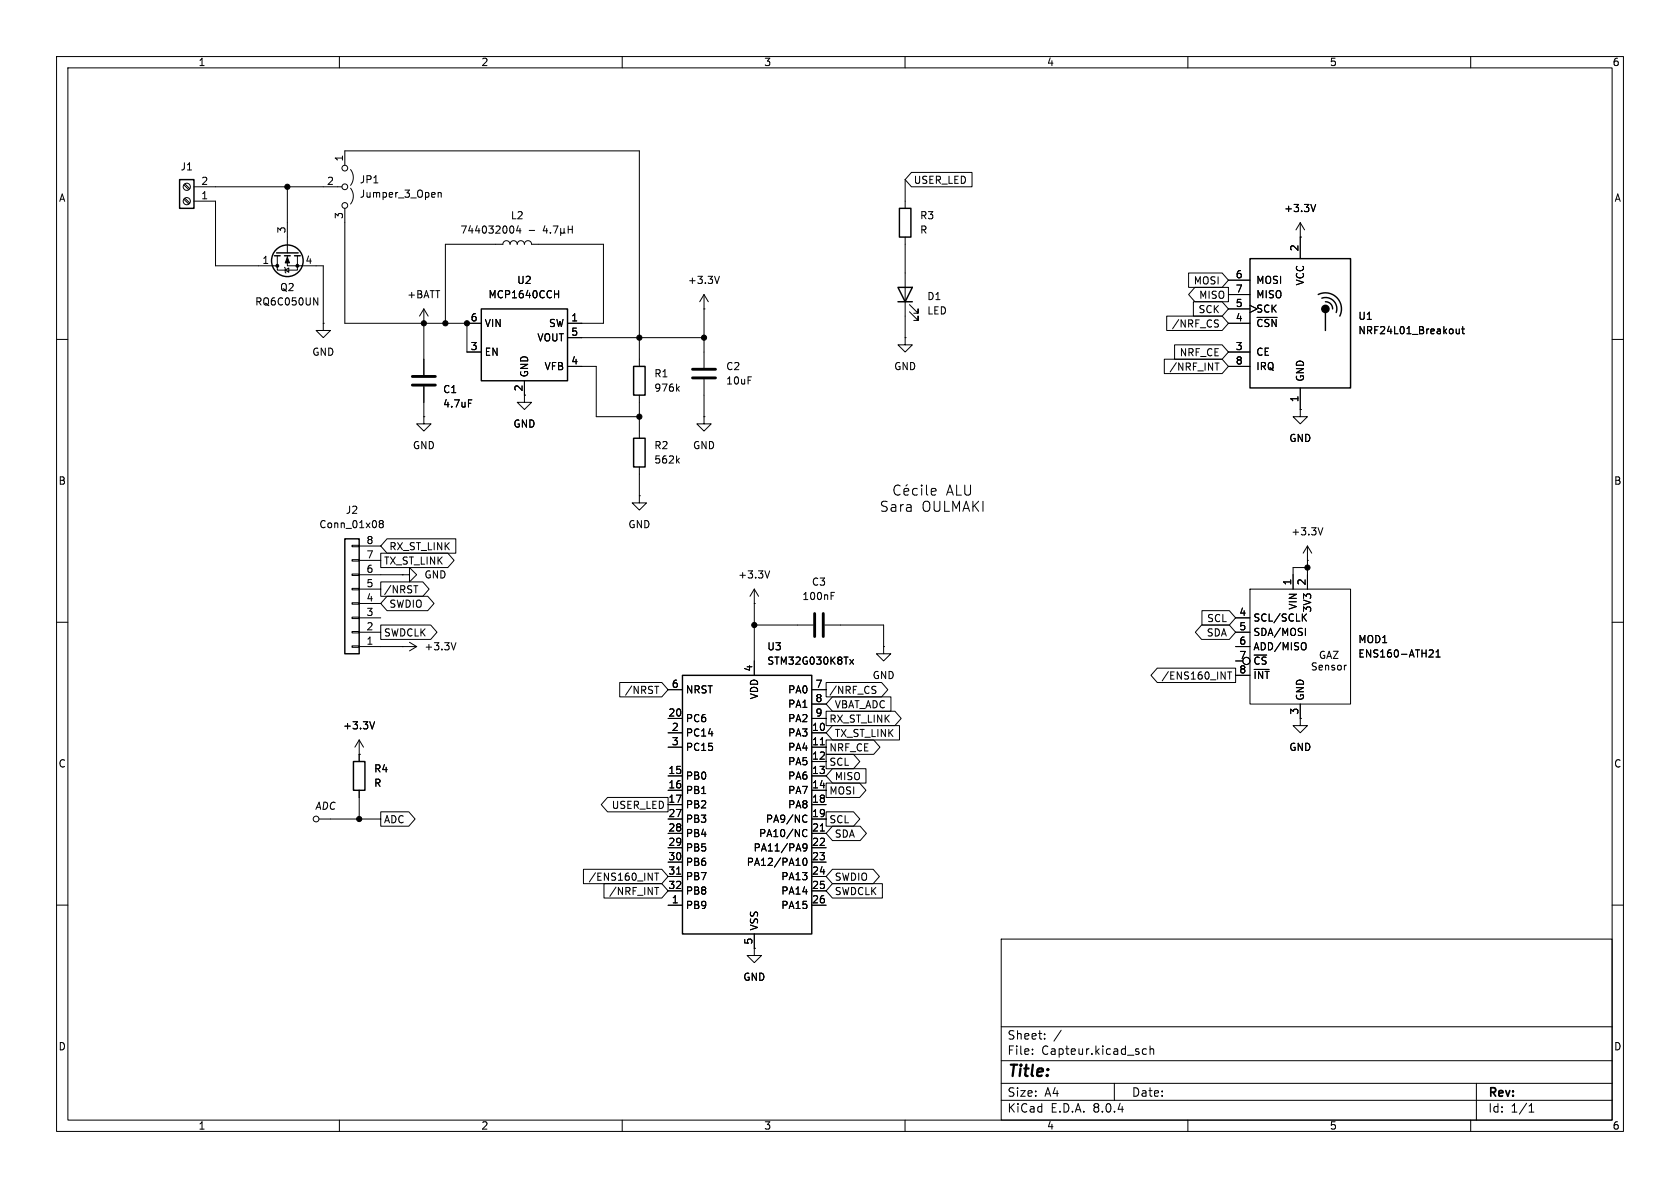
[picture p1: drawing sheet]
<svg xmlns="http://www.w3.org/2000/svg" width="297mm" height="210mm" viewBox="0 0 297 210" stroke-linecap="round" stroke-linejoin="round" font-family="sans-serif">
<g fill="none" stroke="#000" stroke-width=".18">
<path d="M10 10h277v190h-277zM12 12h273v186h-273zM60 10v2M110 10v2M160 10v2M210 10v2M260 10v2M32.5 32.7l.9 .8M32.5 35.2l.9 .9M32.7 32.5l.9 .9M32.7 35.1l.9 .8M34.3 35.6h3.8v11.4h10.9"/>
<path d="M34.3 33h26.2M50.8 33v11.7M61 36.8v20.4h24.1M61 29.2v-2.5h52v38.1M62 30a2.26 2.26 0 0 1 0 2.8M62 33.3a2.26 2.26 0 0 1 0 2.8M77.5 34v.9M77.5 34.1l.1-.1 .3 .1 .1 .8M91.6 39.9l-.3 .9h.8M96.3 39.9l-.3 .9h.8M97.8 39.9h.8l-.5 1.3M100.5 39.9v1.3"/>
<path d="M101.2 39.9v1.3M160 31.8v5M161.1 30.5h10.7v2.5h-10.7l-1.1-1.2zM229.9 39.4l-.8 1.2M229.9 39.4v6.3M229.9 39.4l.7 1.2M232.6 36.1l-.4 1.3M10 60h2M49 45.2v2.6h3.6v-2.6M50.3 47.2l.1 .2v.7l.1 .2M50.4 47.8l.7-.4v.7zM50.8 45.2v1.8h6.3v10.2"/>
<path d="M55.5 52.6l.7 1.3v-1.3M57.1 57.2v1.2h1.3l-1.3 1.3-1.2-1.3h1.2M57.1 57.2h.1M74.9 57.2h.1M74.9 54.6v11.7M74.9 54.6l-.7 1.3M74.9 54.6l.8 1.3M78.7 57.2v-14h10.2a.64 .64 0 0 1 .6-.7 .64 .64 0 0 1 .7 .7 .64 .64 0 0 1 .6-.7 .64 .64 0 0 1 .6 .7 .64 .64 0 0 1 .7-.7 .64 .64 0 0 1 .6 .7 .64 .64 0 0 1 .6-.7 .64 .64 0 0 1 .7 .7h12.7v14h-6.4M82.5 57.2v5h2.6M90.7 40l.1 .4-.1 .8M91.9 40.4v.8M93.6 40.7h.9"/>
<path d="M96.6 40.4v.8M97.3 41.1v.1M98 52h.8M98.8 51.4v1.2M99.1 40.4v1.2M99.1 41l.2 .2h.2l.2-.2M99.7 41l.2 .2M99.7 40.4v.6M100.3 59.7h24.2M100.5 40.6h.7M124.5 54.6h.1M124.5 52.1v12.9"/>
<path d="M124.5 52.1l-.8 1.2M124.5 52.1l.7 1.2M127.2 48.8l-.4 1.3M160 59.7v1.3h1.3l-1.3 1.2-1.3-1.2h1.3M160 59.7h.1M160 41.9v17.8M160.8 55.1l1.5 1.5v-.7v.7h-.8M160.8 53.8l1.5 1.6v-.8v.8h-.8M206.3 55.9h9.8l1.1 1.3-1.1 1.2h-9.8zM210.1 48.3h6l1.1 1.2-1.1 1.3h-6zM211 53.3h5.1l1.1 1.3-1.1 1.3h-5.1zM211.2 50.8h6v2.5h-6l-1.1-1.2z"/>
<path d="M214.9 56.6h.5M215.2 57.2l.2 .3-.2 .3M217.2 57.2h3.8M217.2 54.6h3.8M217.2 49.5h3.8M217.2 52.1h3.8M221 54l1.2 .6-1.2 .6M222.2 56.1h3.6M229.9 41.9h.1M257.4 58.2l.1 .7 .3 .1 .2-.1M258 58.2v.8M258.4 58.2h.5"/>
<path d="M258.6 57.7v1.1l.3 .2M285 60h2M74.9 73.7v1.2h1.3l-1.3 1.3-1.2-1.3h1.2M74.9 73.7h.1M74.9 68.3v5.4M82.8 70.7h.6M92.7 67.3v3.8h1.3l-1.3 1.3-1.3-1.3h1.3M100.3 64.8h5.1v8.9h7.6M113 69.9v7.6M119.7 68.7l.4 .5M120.1 68.3l-.5 .5M124.5 73.7v1.2h1.2l-1.2 1.3-1.3-1.3h1.3"/>
<path d="M124.5 73.7h.1M124.5 67.1v6.6M205.8 63.5h10.3l1.1 1.3-1.1 1.2h-10.3zM207.6 61h8.5l1.1 1.2-1.1 1.3h-8.5zM214.8 64.2h.7M217.2 62.2h3.8M217.2 64.8h3.8M229.9 72.4v1.3h1.2l-1.2 1.2-1.3-1.2h1.3M229.9 72.4h.1M229.9 68.6v3.8M62.2 96.4h1.3v.2h-1.3zM62.2 98.9h1.3v.3h-1.3z"/>
<path d="M63.5 99.1h3.8M63.5 96.5h3.8M67.3 92.6l-.3-.3 .3-.3h.2l.3 .3-.3 .3M67.3 92.6l-.3 .2v.2l.3 .3h.2l.3-.3v-.2l-.3-.2M67.3 92.6h.2M67.3 97.8h11.9l1.1 1.3-1.1 1.2h-11.9zM68.4 95.2h12.2v2.6h-12.2l-1.1-1.3zM113 87.6v1.3h1.3l-1.3 1.3-1.2-1.3h1.2M113 87.6h.1M113 82.6v5M119.7 81.4l.4 .5M120.1 81l-.5 .5"/>
<path d="M159.1 85.9a.71 .71 0 0 0-.9 0 .71 .71 0 0 0-.2 .9 .67 .67 0 0 0 .4 .6 .67 .67 0 0 0 .7 0M159.8 86.9l.9-.1-.1-.4-.5-.1-.3 .3 .1 .8h.7M160.4 85.7l-.3 .2M162.2 86.4l-.5-.1-.4 .4v.5l.2 .2h.7M162.9 85.7v.2M162.9 86.3v1.2M163.8 85.7v1.6l.2 .2M164.6 86.9l.9-.1-.1-.4-.5-.1-.3 .3 .1 .8h.7M231.1 99.1h.1M231.1 96.5v7.6M231.1 96.5l-.7 1.3M231.1 96.5l.8 1.3"/>
<path d="M233.9 93.3l-.5 1.3M10 110h2M62.2 101.5h1.3v.2h-1.3zM62.2 104h1.3v.3h-1.3zM62.2 106.6h1.3v.2h-1.3zM62.2 109.1h1.3v.2h-1.3zM62.2 111.6h1.3v.3h-1.3zM62.2 114.2h1.3v.2h-1.3zM63.5 114.3h10.2M63.5 111.8h3.8M63.5 109.2h3.8M63.5 106.7h3.8"/>
<path d="M63.5 104.1h3.8M63.5 101.6h7.6M67.3 110.5h8.8l1.2 1.3-1.2 1.2h-8.8zM67.3 102.9h7.5l1.1 1.2-1.1 1.3h-7.5zM68.4 105.4h7.2l1.1 1.3-1.1 1.3h-7.2l-1.1-1.3zM71.1 101.6h1.3v-1.3l1.3 1.3-1.3 1.3v-1.3M71.1 101.6h.1M71.1 114.3h.1M72.4 113.5l1.3 .8M73.1 103.5h.8M73.7 114.3l-1.3 .8M80.6 113.6l-.4 1.3"/>
<path d="M133.3 106.7h.1M133.3 110.5h10.5M133.3 104.1l-.7 1.3M133.3 104.1v15.3M133.3 104.1l.8 1.3M136.1 100.9l-.5 1.3M145.8 110.5h10.4v3.8M146.9 105.3h.5M146.9 104.7h.6M150.2 116.6l.7 .8M150.9 116.6l-.7 .8M156.2 114.3v1.3h1.3l-1.3 1.2-1.3-1.2h1.3"/>
<path d="M156.2 114.3h.1M204.6 118.1h13.8v2.6h-13.8l-1.1-1.3zM212.4 110.5h4.9l1.1 1.3-1.1 1.2h-4.9l-1.1-1.2zM212.5 107.9h4.8l1.1 1.3-1.1 1.3h-4.8zM217 118.8h.7M217.4 118.8v1.3M218.4 114.3h2.6M218.4 111.8h2.6M218.4 109.2h2.6M218.4 116.8h1.3M218.4 119.4h2.6M221 104.1h17.8v20.4h-17.8z"/>
<path d="M230.4 109.1l.6 .7M230.7 113.7a.9 .9 0 0 1 0 1.1M230.8 111.1v1.2M231 108.5l-.8 .8M231.1 100.3h-2.5v3.8M232.7 117.2h-.5l-.2 .1v.4l.6 .2 .1 .3-.2 .2h-.5M233.2 118l.6-.1-.1-.2-.3-.1-.2 .2 .1 .6h.4M234.1 115.2a.59 .59 0 0 0-.7 .6 .59 .59 0 0 0 .7 .5l.1-.4h-.2M234.3 117.7l.2-.1 .3 .1 .1 .7M234.3 117.6v.8M234.6 116.4l.4-1.3 .4 1.3M234.7 116h.6"/>
<path d="M235.7 115.1h.9l-.9 1.3h.9M235.9 117.7l-.3-.1-.2 .2 .1 .2 .4 .1v.3h-.5M236.6 117.7l.3-.1 .2 .2v.4l-.2 .2h-.3l-.1-.2zM237.7 117.6v.8M238 117.6l-.3 .2M252.8 114.9h.5l.1 .3-.8 .9h.8M253.9 116.1h.7M253.9 115.2l.3-.3v1.2M285 110h2M63.5 133.4h.1M63.5 130.8l-.8 1.3M63.5 130.8v3.8"/>
<path d="M63.5 139.7v5.1M63.5 130.8l.8 1.3M66.2 127.6l-.4 1.2M109.6 120.6h7.4l1.1 1.3-1.1 1.3h-7.4zM115.7 121.3h.8M118.1 129.5h2.5M118.1 132.1h2.5M118.1 137.2h2.5M118.1 139.7h2.5M118.1 127h2.5M118.1 121.9h2.5M143.5 129.5h2.5"/>
<path d="M143.5 132.1h2.5M143.5 134.6h2.5M143.5 137.2h2.5M143.5 139.7h2.5M143.5 127h2.5M143.5 121.9h2.5M143.5 124.5h2.5M145 131.7h.7M146 125.7h12.2l1.1 1.3-1.1 1.3h-12.2zM146 130.8h8.5l1.1 1.3-1.1 1.3h-8.5zM146 133.3h4.9l1.1 1.3-1.1 1.3h-4.9zM146 138.4h6l1.1 1.3-1.1 1.3h-6z"/>
<path d="M146 120.6h9.9l1.1 1.3-1.1 1.3h-9.9zM147.2 123.2h10.3v2.5h-10.3l-1.2-1.2zM147.2 135.9h5.9v2.5h-5.9l-1.2-1.2zM147.2 128.3h11.8v2.5h-11.8l-1.2-1.3zM154.4 121.3l.5 .1M154.6 122l.3 .2-.3 .4M229.9 127v1.3h1.2l-1.2 1.2-1.3-1.2h1.3M229.9 127h.1M229.9 124.5v2.5M10 160h2M56.4 144.8h10.9M67.3 143.5h5l1.1 1.3-1.1 1.3h-5z"/>
<path d="M103.1 153.7h13.9l1.1 1.2-1.1 1.3h-13.9zM106.8 156.2h10.2l1.1 1.3-1.1 1.3h-10.2zM107.4 141h10.7v2.5h-10.7l-1.1-1.3zM115.7 156.9h.8M115.7 154.3h.8M116.1 154.3v1.3M118.1 142.2h2.5M118.1 144.8h2.5M118.1 147.3h2.5M118.1 149.9h2.5M118.1 152.4h2.5M118.1 154.9h2.5"/>
<path d="M118.1 157.5h2.5M119.6 154.5h.7M142 147.7l.3 .2 .4-.1M142.1 151.8l.1-.1a.68 .68 0 0 1 .5 .6 .68 .68 0 0 1-.5 .7l-.1-.1-.2-.4zM142.1 144.2l.3-.1 .3 .1M142.7 145.2l-.3 .2-.3-.1M142.7 146.8l-.4-.2-.3 .2M142.7 149.7l-.3 .3-.3-.1-.2-.2 .2-.5h.3l.2 .1a.84 .84 0 0 1-.3 1.1h-.2M143.5 142.2h2.5M143.5 144.8h2.5M143.5 147.3h2.5M143.5 149.9h2.5"/>
<path d="M143.5 152.4h2.5M143.5 154.9h2.5M143.5 157.5h2.5M145 146.9h.7M146 143.5h4.9l1.1 1.3-1.1 1.3h-4.9zM147.2 153.7h7.2l1.1 1.2-1.1 1.3h-7.2l-1.2-1.3zM147.2 146h4.9l1.1 1.3-1.1 1.3h-4.9l-1.2-1.3zM147.2 156.2h8.8v2.6h-8.8l-1.2-1.3zM285 160h2M118.1 160h2.5M133.3 167.6v1.3h1.3l-1.3 1.3-1.2-1.3h1.2M133.3 167.6h.1"/>
<path d="M133.3 165.1v2.5M143.5 160h2.5M177 166h108v32h-108zM60 198v2M110 198v2M160 198v2M177 194.5h108M177 191.5h108M177 187.5h108M177 181.5h108M182.5 186.3v.1M182.5 185.5v.1"/>
<path d="M184.7 183.6v.1M184.7 182.8v.1M187.6 182.1l-1.3 2M197 191.5v3M202 186.1l.2 .3 .5-.1M202.7 185.5l-.5-.1-.2 .3M203.3 185.5l.2-.1 .4 .1 .1 .9M203.3 184.9v1.5M210 198v2M260 198v2M261 191.5v6.5M270.3 196.6h.9"/>
<path d="M270.3 195.5l.4-.4v1.5"/>
<circle cx="33" cy="33" r=".63"/>
<circle cx="33" cy="35.6" r=".63"/>
<circle cx="61" cy="29.7" r=".51"/>
<circle cx="61" cy="36.3" r=".51"/>
<circle cx="61" cy="33" r=".51"/>
<circle cx="220.3" cy="116.8" r=".63"/>
<circle cx="55.9" cy="144.8" r=".51"/>
</g>
<g fill="none" stroke="#000" stroke-width=".25">
<path d="M31.7 31.8h2.6v5h-2.6zM159 36.8h2v5.1h-2zM48.5 45.2h1M48.9 44.7h3.8M50.3 45.2h1M52.1 45.2h1M85.1 54.6h15.2v12.7h-15.2zM158.7 50.8h2.6l-1.3 2.5zM158.7 53.3h2.6M221 45.7h17.8v22.9h-17.8zM233 52.1a2.84 2.84 0 0 1 3.3 .5 2.84 2.84 0 0 1 .6 3.3M233.7 52.7a1.98 1.98 0 0 1 2.1 .5 1.98 1.98 0 0 1 .4 2"/>
<path d="M234.3 55.2v3.2M234.3 53.3a1.23 1.23 0 0 1 1.3 1.3M112 64.8h2v5.1h-2zM112 77.5h2v5.1h-2zM61 95.3h2.5v20.3h-2.5zM120.6 119.4h22.9v45.7h-22.9zM62.5 134.6h2v5.1h-2z"/>
<circle cx="50.8" cy="46.1" r="2.79"/>
</g>
<path d="M72.9 68.1h4.1M72.9 66.5h4.1M122.4 66.8h4.1M122.4 65.3h4.1M144 108.5v4M145.5 108.5v4" fill="none" stroke="#000" stroke-width=".51"/>
<g fill="#000" stroke="#000" stroke-width=".18">
<path d="M50.8 45.5l.4 1h-.8z"/>
<circle cx="50.8" cy="33" r=".46"/>
<circle cx="49" cy="47" r=".25"/>
<circle cx="52.6" cy="47" r=".25"/>
<circle cx="74.9" cy="57.2" r=".46"/>
<circle cx="78.7" cy="57.2" r=".46"/>
<circle cx="82.5" cy="57.2" r=".46"/>
<circle cx="113" cy="59.7" r=".46"/>
<circle cx="124.5" cy="59.7" r=".46"/>
<circle cx="113" cy="73.7" r=".46"/>
<circle cx="133.3" cy="110.5" r=".46"/>
<circle cx="231.1" cy="100.3" r=".46"/>
<circle cx="63.5" cy="144.8" r=".46"/>
</g>
<circle cx="234.3" cy="54.6" r=".63" fill="#000" stroke="#000" stroke-width=".25"/>
<text font-size="2.8" x="178" y="190.9">Title:</text>
<g font-size="2.5">
<text x="167.2" y="87.8">ALU</text>
<text x="155.4" y="90.7">Sara</text>
<text x="162.9" y="90.7">OULMAKI</text>
</g>
<g font-size="2.1">
<text x="178" y="184">Sheet:</text>
<text x="178" y="186.7">File:</text>
<text x="184.1" y="186.7">Capteur.kicad_sch</text>
<text x="178" y="196.9">KiCad</text>
<text x="178" y="194.1">Size:</text>
<text x="184.7" y="194.1">A4</text>
<text x="185.7" y="196.9">E.D.A.</text>
<text x="193.3" y="196.9">8.0.4</text>
<text x="200" y="194.1">Date:</text>
<text x="263" y="194.3">Rev:</text>
<text x="263" y="196.9">Id:</text>
<text x="267.1" y="196.9">1/1</text>
</g>
<g font-size="1.8">
<text x="35" y="11.9">1</text>
<text x="85" y="11.9">2</text>
<text x="135" y="11.9">3</text>
<text x="185" y="11.9">4</text>
<text x="235" y="11.9">5</text>
<text x="285" y="11.9">6</text>
<text x="60.7" y="28.6" transform="rotate(-90 60.7 28.6)">1</text>
<text x="10.3" y="35.9">A</text>
<text x="31.8" y="30.3">J1</text>
<text x="35.5" y="35.3">1</text>
<text x="35.5" y="32.8">2</text>
<text x="57.7" y="32.8">2</text>
<text x="63.5" y="32.6">JP1</text>
<text x="63.5" y="35.2">Jumper_3_Open</text>
<text x="161.4" y="32.7">USER_LED</text>
<text x="285.3" y="35.9">A</text>
<text x="50.5" y="41.3" transform="rotate(-90 50.5 41.3)">3</text>
<text x="60.7" y="38.8" transform="rotate(-90 60.7 38.8)">3</text>
<text x="81.3" y="41.5">744032004</text>
<text x="90.2" y="39">L2</text>
<text x="162.6" y="39">R3</text>
<text x="162.6" y="41.5">R</text>
<text x="226.9" y="37.7">+3.3V</text>
<text x="46.3" y="46.7">1</text>
<text x="53.9" y="46.7">4</text>
<text x="229.6" y="44.5" transform="rotate(-90 229.6 44.5)">2</text>
<text x="49.4" y="51.7">Q2</text>
<text x="71.9" y="52.9">+BATT</text>
<text x="86.3" y="52.9">MCP1640CCH</text>
<text x="91.3" y="50.4">U2</text>
<text x="121.5" y="50.4">+3.3V</text>
<text x="163.8" y="53.3">D1</text>
<text x="210.9" y="50.5">MOSI</text>
<text x="211.9" y="53">MISO</text>
<text x="218.4" y="49.3">6</text>
<text x="218.4" y="51.8">7</text>
<text x="222" y="50.4">MOSI</text>
<text x="222" y="52.9">MISO</text>
<text x="230.7" y="50.6" transform="rotate(-90 230.7 50.6)">VCC</text>
<text x="45" y="54.2">RQ6C050UN</text>
<text x="83.1" y="56.9">6</text>
<text x="85.6" y="58">VIN</text>
<text x="97" y="58">SW</text>
<text x="100.9" y="56.9">1</text>
<text x="100.9" y="59.4">5</text>
<text x="163.8" y="55.8">LED</text>
<text x="207.1" y="58.1">/NRF_CS</text>
<text x="211.8" y="55.6">SCK</text>
<text x="218.4" y="56.9">4</text>
<text x="218.4" y="54.4">5</text>
<text x="222" y="58">~{CSN}</text>
<text x="222" y="55.5">SCK</text>
<text x="240" y="56.7">U1</text>
<text x="240" y="59.3">NRF24L01_Breakout</text>
<text x="55.1" y="63.1">GND</text>
<text x="83.1" y="62">3</text>
<text x="85.6" y="63.1">EN</text>
<text x="94.9" y="60.6">VOUT</text>
<text x="96.2" y="65.6">VFB</text>
<text x="100.9" y="64.5">4</text>
<text x="128.3" y="65.6">C2</text>
<text x="158" y="65.6">GND</text>
<text x="206.6" y="65.7">/NRF_INT</text>
<text x="208.5" y="63.2">NRF_CE</text>
<text x="218.4" y="62">3</text>
<text x="218.4" y="64.5">8</text>
<text x="222" y="63.1">CE</text>
<text x="222" y="65.6">IRQ</text>
<text x="78.2" y="69.7">C1</text>
<text x="92.5" y="69.3" transform="rotate(-90 92.5 69.3)">2</text>
<text x="93.6" y="66.8" transform="rotate(-90 93.6 66.8)">GND</text>
<text x="115.6" y="66.9">R1</text>
<text x="115.6" y="69.4">976k</text>
<text x="128.3" y="68.2">10uF</text>
<text x="229.6" y="71.2" transform="rotate(-90 229.6 71.2)">1</text>
<text x="230.7" y="67.6" transform="rotate(-90 230.7 67.6)">GND</text>
<text x="78.2" y="72.2">4.7uF</text>
<text x="90.7" y="75.8">GND</text>
<text x="72.9" y="79.6">GND</text>
<text x="115.6" y="79.6">R2</text>
<text x="115.6" y="82.1">562k</text>
<text x="122.4" y="79.6">GND</text>
<text x="227.8" y="78.3">GND</text>
<text x="10.3" y="85.9">B</text>
<text x="285.3" y="85.9">B</text>
<text x="56.4" y="93.6">Conn_01x08</text>
<text x="61" y="91">J2</text>
<text x="111" y="93.6">GND</text>
<text x="228.2" y="94.8">+3.3V</text>
<text x="64.7" y="101.3">6</text>
<text x="64.7" y="98.8">7</text>
<text x="64.7" y="96.3">8</text>
<text x="67.8" y="100">TX_ST_LINK</text>
<text x="68.7" y="97.5">RX_ST_LINK</text>
<text x="64.7" y="106.4">4</text>
<text x="64.7" y="103.9">5</text>
<text x="67.8" y="105.1">/NRST</text>
<text x="68.7" y="107.6">SWDIO</text>
<text x="74.9" y="102.5">GND</text>
<text x="130.4" y="102.5">+3.3V</text>
<text x="141.7" y="106.3">100nF</text>
<text x="143.4" y="103.7">C3</text>
<text x="228.3" y="103.6" transform="rotate(-90 228.3 103.6)">1</text>
<text x="229.5" y="107.9" transform="rotate(-90 229.5 107.9)">VIN</text>
<text x="230.9" y="103.6" transform="rotate(-90 230.9 103.6)">2</text>
<text x="64.7" y="111.5">2</text>
<text x="64.7" y="109">3</text>
<text x="67.8" y="112.7">SWDCLK</text>
<text x="213.2" y="112.7">SDA</text>
<text x="213.3" y="110.2">SCL</text>
<text x="219" y="109">4</text>
<text x="219" y="111.5">5</text>
<text x="221.5" y="110.1">SCL/SCLK</text>
<text x="221.5" y="112.6">SDA/MOSI</text>
<text x="232" y="108.4" transform="rotate(-90 232 108.4)">3V3</text>
<text x="240" y="113.9">MOD1</text>
<text x="64.7" y="114">1</text>
<text x="74.9" y="115.2">+3.3V</text>
<text x="133.1" y="118.8" transform="rotate(-90 133.1 118.8)">4</text>
<text x="135.6" y="115.2">U3</text>
<text x="135.6" y="117.7">STM32G030K8Tx</text>
<text x="219" y="114">6</text>
<text x="219" y="116.6">7</text>
<text x="219" y="119.1">8</text>
<text x="221.5" y="115.2">ADD/MISO</text>
<text x="221.5" y="117.7">~{CS}</text>
<text x="240" y="116.4">ENS160-ATH21</text>
<text x="110.4" y="122.9">/NRST</text>
<text x="118.7" y="121.7">6</text>
<text x="121.2" y="122.8">NRST</text>
<text x="134.2" y="123.7" transform="rotate(-90 134.2 123.7)">VDD</text>
<text x="139.2" y="122.8">PA0</text>
<text x="139.2" y="125.3">PA1</text>
<text x="144.1" y="121.7">7</text>
<text x="144.1" y="124.2">8</text>
<text x="146.5" y="122.9">/NRF_CS</text>
<text x="147.5" y="125.4">VBAT_ADC</text>
<text x="154.2" y="120.2">GND</text>
<text x="205.2" y="120.3">/ENS160_INT</text>
<text x="221.5" y="120.2">~{INT}</text>
<text x="230.7" y="124" transform="rotate(-90 230.7 124)">GND</text>
<text x="60.6" y="129.1">+3.3V</text>
<text x="118.1" y="126.7">20</text>
<text x="118.7" y="129.3">2</text>
<text x="118.7" y="131.8">3</text>
<text x="121.2" y="130.4">PC14</text>
<text x="121.2" y="127.9">PC6</text>
<text x="139.2" y="130.4">PA3</text>
<text x="139.2" y="127.9">PA2</text>
<text x="143.5" y="129.3">10</text>
<text x="143.5" y="131.8">11</text>
<text x="144.1" y="126.7">9</text>
<text x="146.5" y="128">RX_ST_LINK</text>
<text x="147.5" y="130.5">TX_ST_LINK</text>
<text x="229.6" y="126.4" transform="rotate(-90 229.6 126.4)">3</text>
<text x="10.3" y="135.9">C</text>
<text x="66" y="136.8">R4</text>
<text x="118.1" y="136.9">15</text>
<text x="121.2" y="132.9">PC15</text>
<text x="139.2" y="132.9">PA4</text>
<text x="139.2" y="135.5">PA5</text>
<text x="143.5" y="134.4">12</text>
<text x="143.5" y="136.9">13</text>
<text x="146.5" y="133">NRF_CE</text>
<text x="146.5" y="135.6">SCL</text>
<text x="227.8" y="132.9">GND</text>
<text x="285.3" y="135.9">C</text>
<text x="55.6" y="143.4">ADC</text>
<text x="66" y="139.3">R</text>
<text x="108.1" y="143.2">USER_LED</text>
<text x="118.1" y="139.4">16</text>
<text x="118.1" y="142">17</text>
<text x="121.2" y="138">PB0</text>
<text x="121.2" y="140.6">PB1</text>
<text x="121.2" y="143.1">PB2</text>
<text x="139.2" y="138">PA6</text>
<text x="139.2" y="140.6">PA7</text>
<text x="139.2" y="143.1">PA8</text>
<text x="143.5" y="139.4">14</text>
<text x="143.5" y="142">18</text>
<text x="146.5" y="140.7">MOSI</text>
<text x="147.5" y="138.1">MISO</text>
<text x="67.8" y="145.7">ADC</text>
<text x="118.1" y="144.5">27</text>
<text x="118.1" y="147.1">28</text>
<text x="118.1" y="149.6">29</text>
<text x="121.2" y="145.6">PB3</text>
<text x="121.2" y="148.2">PB4</text>
<text x="134.1" y="148.2">PA10/NC</text>
<text x="135.3" y="145.6">PA9/NC</text>
<text x="143.5" y="144.5">19</text>
<text x="143.5" y="147.1">21</text>
<text x="143.5" y="149.6">22</text>
<text x="146.5" y="145.7">SCL</text>
<text x="147.5" y="148.3">SDA</text>
<text x="104" y="155.9">/ENS160_INT</text>
<text x="118.1" y="152.1">30</text>
<text x="118.1" y="154.7">31</text>
<text x="121.2" y="150.7">PB5</text>
<text x="121.2" y="153.3">PB6</text>
<text x="121.2" y="155.8">PB7</text>
<text x="131.9" y="153.3">PA12/PA10</text>
<text x="133.1" y="150.7">PA11/PA9</text>
<text x="138" y="155.8">PA13</text>
<text x="143.5" y="152.1">23</text>
<text x="143.5" y="154.7">24</text>
<text x="147.5" y="155.9">SWDIO</text>
<text x="107.6" y="158.4">/NRF_INT</text>
<text x="118.1" y="157.2">32</text>
<text x="118.7" y="159.8">1</text>
<text x="121.2" y="160.9">PB9</text>
<text x="121.2" y="158.3">PB8</text>
<text x="138" y="158.3">PA14</text>
<text x="138" y="160.9">PA15</text>
<text x="143.5" y="157.2">25</text>
<text x="143.5" y="159.8">26</text>
<text x="147.5" y="158.4">SWDCLK</text>
<text x="133.1" y="167.1" transform="rotate(-90 133.1 167.1)">5</text>
<text x="134.2" y="164.6" transform="rotate(-90 134.2 164.6)">VSS</text>
<text x="131.3" y="173.6">GND</text>
<text x="10.3" y="185.9">D</text>
<text x="285.3" y="185.9">D</text>
<text x="35" y="199.9">1</text>
<text x="85" y="199.9">2</text>
<text x="135" y="199.9">3</text>
<text x="185" y="199.9">4</text>
<text x="235" y="199.9">5</text>
<text x="285" y="199.9">6</text>
</g>
</svg>
